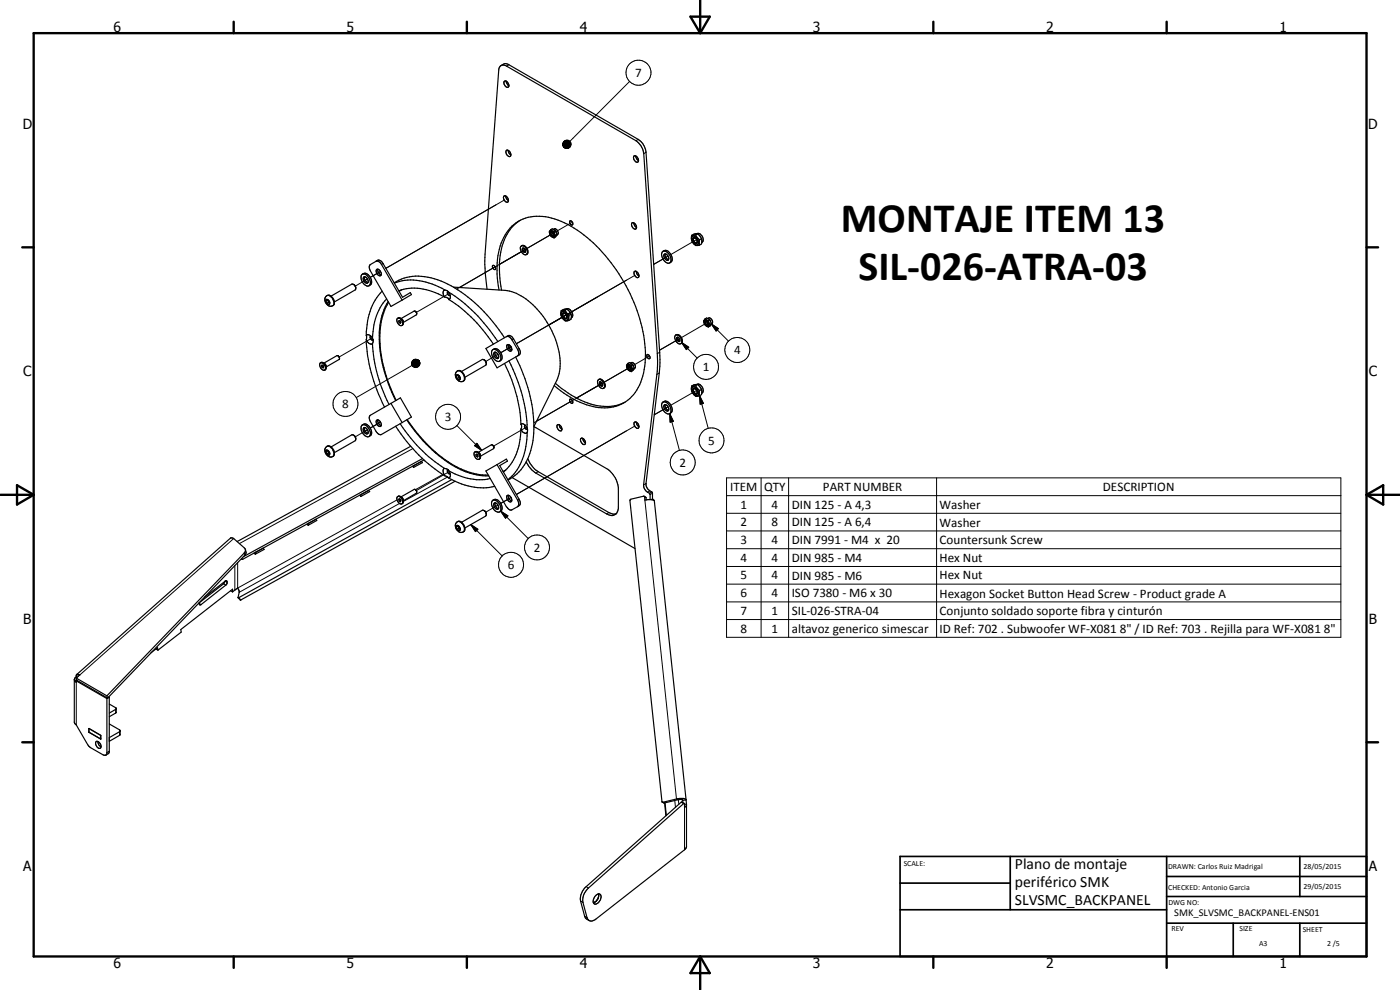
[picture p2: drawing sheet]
<svg xmlns="http://www.w3.org/2000/svg" width="420mm" height="297mm" viewBox="0 0 420 297" stroke-linecap="round" stroke-linejoin="round" font-family="sans-serif">
<g fill="none" stroke="#000" stroke-width=".3">
<path d="M152.7 19.4l-.7 .5M189 24.4l-18 18M151.4 60l-35.6 20.5 .2-.1M168.9 43.2l.3 1zM168.9 43.5l.3 .7zM168.9 42.9l.3 1.3zM169 43.7l.2 .5zM169.1 42.7l.1 1.5-.3-1.3zM169.1 43.9l.1 .3zM169.2 42.5l.2-.2-.2 1.9zM169.2 42.5v1.7zM169.2 44.2l.5 .2z"/>
<path d="M169.2 44.2l.8 .3zM169.2 44.2l1.1 .3zM169.2 44.2l1.3 .3zM169.2 44.2l1.6 .2-.3 .1zM169.2 44.2h1.8zM169.2 44.2l1.9-.2-.1 .2zM169.2 44.2l2.1-.4-.2 .2zM169.2 44.2l2.2-.7-.1 .3zM169.2 44.2l2.2-.9v.2zM169.2 44.2l2.2-1.2v.3zM169.2 44.2l2.1-1.5 .1 .3zM169.2 44.2l1.9-1.7 .2 .2z"/>
<path d="M169.4 42.3l.2-.1-.4 2zM169.6 42.2l.3-.1-.7 2.1zM169.9 42.1l.3-.1-1 2.2zM170.2 42l.3 .1-1.3 2.1zM170.5 42.1l.2 .1-1.5 2zM170.7 42.2l.2 .1-1.7 1.9zM170.9 42.3l.2 .2-1.9 1.7zM191.5 41.8l-.7 .4M193.9 45.7l-.7 .4M115 79.1l-.5 .3M157.3 75.1l-7.4 4.2M171.5 66.8l-34.4 19.9"/>
<path d="M200.5 76.8l-4.3 2.5 4-2.3M209.1 71.9l-7.8 4.5M97.9 89.8a.95 .95 0 0 1 .9 .5 .95 .95 0 0 1-.1 1.1 1.19 1.19 0 0 1-.8-1.6zM98.1 88.7l.4-.1a2.36 2.36 0 0 1 1.7 2.4l-.3 .7M109.9 83.9l.4-.2-3.7 2.2M111.1 83.2l3.1-1.8zM134.9 88l-9.9 5.7M169.9 94.5l-5.2 3M190.6 82.6l-35.6 20.5 33-19M212.3 96.8l-7.8 4.5M213.5 97.2l2.1 1.4-.7 .7zM213.5 97.2l5.1 5.2"/>
<path d="M111.7 101.4l-9.9 5.7M114 100l-.2 .1M123.5 108.8l2.3-.4-2.3 .6zM123.5 109l2.3-.6-2.3 .9zM123.5 109.3l2.3-.9-2.2 1.1zM123.6 109.5l2.2-1.1-2.1 1.4zM123.6 108.5l2.2-.1-2.3 .4zM123.6 109.6l-16.7 9.7M123.6 108.4h2.2M123.7 109.8l2.1-1.4-1.9 1.6zM123.8 108.2l.2-.1 1.8 .3zM123.8 108.2l2 .2-2.2 .1z"/>
<path d="M123.8 108.2h2M123.9 110l1.9-1.6-1.6 1.7zM124 108.1l.2-.2 1.6 .5zM124.2 107.9l.2-.1 1.4 .6zM124.4 107.8l1.4 .6zM124.7 107.8l1.1 .6zM125 107.8l.8 .6zM125.3 107.9l.5 .5zM125.5 108l.3 .4zM125.8 108.4l-1.4 1.8-.2-.1zM125.8 108.4l-1.1 1.9-.3-.1zM125.8 108.4l-.9 1.9h-.2z"/>
<path d="M125.8 108.4l-.6 1.8-.3 .1zM125.8 108.4l-.4 1.7-.2 .1zM125.8 108.4l-.2 1.5-.2 .2zM125.8 108.4l-.2 1.5zM125.8 108.4v1.3zM125.8 108.4l.1 1.1zM125.8 108.4l.2 .8zM125.8 108.4l.2 .5zM125.8 108.4l.1 .2zM137.1 112.4a.97 .97 0 0 1 .9 .6 .97 .97 0 0 1-.2 1 1.1 1.1 0 0 1-.7-1.6zM137.2 111.3a1.99 1.99 0 0 1 1.8 3M149.1 106.5l.3-.2-3.6 2.2"/>
<path d="M150.3 105.8l3.1-1.7zM154.1 101.7l-.4 .3M155.8 104.6l-.4 .3M180.8 115l-7.8 4.4M194.7 106.9l-34.5 20M197.9 111.9l-.8 .4M198 105.7l-.7 .4M203.9 101.6l-6 3.5 5.8-3.3M204.5 102.7l2.2 1.5-.7 .7zM204.5 102.7l4.7 4.7M209.1 117.1l-7.8 4.5M210 118.7l1.1 2.3-1 .3z"/>
<path d="M210 118.7l2.5 9.8M97.9 135a.97 .97 0 0 1 .9 .6 .97 .97 0 0 1-.1 1.1 1.21 1.21 0 0 1-.8-1.7zM98.1 133.9a2.04 2.04 0 0 1 1.8 3.1M109.9 129.2l.4-.3-3.7 2.2M111.1 128.4l3.1-1.7zM123.9 134.6l-52.1 28.5M127.5 132.6l-.1 .1M137.1 127.7l7.5 7.4M143.1 133l1.5 2.1-2.2-1.4zM158 128.1l-9.9 5.8M171.5 120.3l-10.5 6.1M190.6 127.8l-35.6 20.6 33-19.1"/>
<path d="M200.5 122.1l-4.2 2.4M201 124.1l1.1 2.3-1 .3zM201 124.1l2.9 11M119.2 150l-47.9 26.4v-7.6M119.9 151l-48.1 26.7M132.9 142.4l-8.2 4.5M134.3 143.1l-13.2 7.4M134.9 141.5l-9.9 5.7M137 140.1l-.2 .1M137.1 157.6a.97 .97 0 0 1 .9 .6 .97 .97 0 0 1-.2 1.1 1.1 1.1 0 0 1-.7-1.7zM137.2 140.1l-.2 .2M137.2 156.5a2.04 2.04 0 0 1 1.8 3.1"/>
<path d="M138.5 140.8l-.3 .1M141.3 157.4l2.1 1.4-.7 .7zM141.3 157.4l9.4 9.4M149.1 151.8l.3-.2-3.6 2.1M150.3 153.4l2.1 1.4-.7 .7zM150.3 151l3.1-1.7zM150.3 153.4l8.2 8.2M155.8 149.8l-.4 .3M161.5 141.5l-.7 .4M182.7 153.8l-.7 .4M193.5 149.1l.4 .3M193.5 150l9.5 89.7 .5 .2"/>
<path d="M193.9 145.1l-.7 .4M195 147.3l-.7 .4M195.6 147.6l-.7 .4M195.8 148l-.7 .4M218 143.4h184.4v47.8h-184.4zM218 148.7h184.4M218 154h184.4M218 159.3h184.4M228.4 143.4v47.8M236.7 143.4v47.8M281.1 143.4v47.8M67.1 175.2l.7 .4"/>
<path d="M67.6 174.4l.5 .3M67.7 174.2l.4 .3M70.1 161.6l-46.2 40.9M70.5 169.7v7.3M71.7 179.3l.6 .7M72.5 167.6l.3 .2M73.3 165.9l.2 .7M218 164.6h184.4M218 170h184.4M218 175.3h184.4M59.8 181l.6 .4M218 180.6h184.4"/>
<path d="M218 185.9h184.4M22.9 204.7v12.8M23 203.8l-.6 .5M23.4 202.3l.1 .6M34.7 212.9v1.1M35.9 219.5v1.1M32.8 225.4l-.7 .4M203.6 239.9l.1 1.4M199 240.7l.4 .2M202.5 240.2l.2 2.1M204.4 240.7l.7 .4M204.9 240v.1"/>
<path d="M205.4 242.2v12.8M174.2 270.3l.8 .5M175.5 274.9l.7 .4M175.9 266l.7 .4"/>
<circle cx="191.6" cy="21.8" r="3.7"/>
<circle cx="211.9" cy="110.1" r="3.8"/>
<circle cx="221.3" cy="105" r="3.8"/>
<circle cx="103.7" cy="121.2" r="3.7"/>
<circle cx="134.5" cy="125.1" r="3.8"/>
<circle cx="204.9" cy="138.8" r="3.8"/>
<circle cx="213.5" cy="132.1" r="3.7"/>
<circle cx="153.3" cy="169.5" r="3.7"/>
<circle cx="161.2" cy="164.2" r="3.7"/>
</g>
<g fill="none" stroke="#000" stroke-width=".35">
<path d="M150.4 19.7l1.1-.6 .9 .2 39.1 22.5a5.4 5.4 0 0 1 2.4 3.9l4.2 62.1-.2 4.1-4 33.2a2.87 2.87 0 0 0 1.8 2.6l.1 2M151.3 24.5a1.11 1.11 0 0 1 1.2 .3 1.11 1.11 0 0 1 .2 1.2 .64 .64 0 0 1-.7 .2 .64 .64 0 0 1-.5-.5l-.2-.4zM151.9 24.3l.1 .6 .7 .8M151.3 58.8a1.14 1.14 0 0 1 1.1 .6 1.14 1.14 0 0 1-.2 1.3 1.38 1.38 0 0 1-.9-1.9zM151.8 58.8l.2 .8 .6 .6M152 45.1a1.11 1.11 0 0 1 1.1 .6 1.11 1.11 0 0 1-.2 1.3 1.34 1.34 0 0 1-.9-1.9zM152.5 45.1l.2 .8 .6 .6M190.2 46.9l.1-.1a1.16 1.16 0 0 1 1.1 .6 1.16 1.16 0 0 1 0 1.2 1.32 1.32 0 0 1-1.2-1.7zM190.8 46.8l.2 .8 .6 .6M112.8 78.4l-1.8 1.1-.1 1 6.4 11.4 3.4-1.9M112.8 78.4a1.27 1.27 0 0 1 2.2 .7l5.8 10.1 2.3-1.4 .4 .6-2.8 1.6M112.8 78.4h.8l.6 .5 6.5 11.1"/>
<path d="M147.9 79.6a.76 .76 0 0 1 .7 .5 .76 .76 0 0 1-.1 .8 .84 .84 0 0 1-.6-1.3zM156 66.2a15.3 15.3 0 0 0-6.1 12.7l.1 4.5 .5 3.7M156.3 73.9l.5-.3a1.86 1.86 0 0 1 1.6 2.4 1.04 1.04 0 0 1-1.1 .4 1.04 1.04 0 0 1-.8-.9l-.3-.8zM156.6 73.7a1.84 1.84 0 0 1 1.4 2.7M156.6 73.7l-.1 .1M156.8 74.5a.69 .69 0 0 1 .8 .4 .69 .69 0 0 1-.2 .8l-.5-.3zM157 74.4v.7l.6 .5M165.3 68.9a1.26 1.26 0 0 0-.3 1.4 1.26 1.26 0 0 0 1.2 .7 1.05 1.05 0 0 0-.1-1.1 1.05 1.05 0 0 0-1.1-.4l.3 1.3M165.3 68.9l.4-.2 1 .5M165.3 68.9l1 .6M165.5 71l.8 .4M165.8 69.8l-.3-.1a.56 .56 0 0 0-.1 .7 .56 .56 0 0 0 .7 .2v-.5"/>
<path d="M165.8 69.8l.3 .3M165.9 69.8l-.6-.2v.8l.4 .4 .4-.1v-.6M166 70l.1 .1M166.1 68.8a.98 .98 0 0 1 1.2 .4 .98 .98 0 0 1-.2 1.3M166.3 69.5l.5 1.2M166.7 69.2l.5 1.2M166.7 69.2l-.4 .3M166.8 70.7l-.5 .7M167.2 70.4l-.9 1M167.2 70.4l-.4 .3M171 66.3a.7 .7 0 0 1 .8 .4 .7 .7 0 0 1-.1 .8l-.6-.4zM189.6 67l.1-.1a1.16 1.16 0 0 1 1.1 .5 1.16 1.16 0 0 1 0 1.3 1.32 1.32 0 0 1-1.2-1.7z"/>
<path d="M190.2 66.9l.2 .8 .6 .5M198.7 75.6a1.35 1.35 0 0 1 2.2 .9 1.74 1.74 0 0 1 0 2.4 2.44 2.44 0 0 1-2.2-3.3zM199 75.4a1.41 1.41 0 0 1 2.2 .7 1.69 1.69 0 0 1-.2 2.8M199.3 76.3a1.08 1.08 0 0 1 1.2 .5 1.08 1.08 0 0 1-.2 1.3 1.47 1.47 0 0 1-1-1.8zM199.7 76.2a1.33 1.33 0 0 0 .9 1.7M207.6 70.6l-.1 .3a2.33 2.33 0 0 0 .6 2M208.1 72.9l.7 .8 1.2-.2M208.1 72.9a1.2 1.2 0 0 1 .1-2.1 1.8 1.8 0 0 1 1.1 2.7l-.8-.2M208.1 72.9l.3 .4M208.8 70.5l1.2 1.5M208.8 70.5l-1.2 .1M209.1 70.1a1.65 1.65 0 0 1 1.6 .8 1.65 1.65 0 0 1 .1 1.7l-.2 .1"/>
<path d="M209.3 72.5a.99 .99 0 0 0-1.3-1.1 1.15 1.15 0 0 0 1.2 1.6 1.03 1.03 0 0 0-1-1.5 .91 .91 0 0 0 1 1.3v-.2M209.4 70.1l-1.2 .2-.6 .3M209.4 70.1l1.1 1.5M209.4 70.1l-.6 .4M210 72v1.5M210.5 71.6l.1 1.1M210.5 71.6l-.5 .4M210.6 72.7l-.1 .5-.5 .3M97.8 88.9a1.23 1.23 0 0 1 1.2-.3 1.23 1.23 0 0 1 .9 .9 1.58 1.58 0 0 1 0 2.2 1.81 1.81 0 0 1-2.1-.6 1.81 1.81 0 0 1 0-2.2zM97.8 90.3l.3-.4 .5 .3 .3 .7-.3 .4-.5-.3M97.8 90.3l.3 .7M98.3 90l-.5 .3"/>
<path d="M98.3 90l.3 .7M98.6 90.7l.3 .1M98.6 90.7l-.5 .3M106.1 85.3l.1 .1M106.2 85.4l-.6-.1-6.3 3.6M106.2 85.4l.6 .8-.2 .8-6.2 3.6M106.2 85.4l.6 1M108.5 82.5a1.6 1.6 0 0 1 2.3 1.1 1.3 1.3 0 0 1 .4 1.3 1.3 1.3 0 0 1-1 1 2.7 2.7 0 0 1-1.7-3.4zM108.7 82.3l.6-.3a2.47 2.47 0 0 1 2 3.4l-.5 .4M109.1 83.2a1.07 1.07 0 0 1 1.2 .5 1.07 1.07 0 0 1-.2 1.3 1.37 1.37 0 0 1-1-1.8zM109.4 83.1a1.49 1.49 0 0 0 1 1.7M113 80.9a1.23 1.23 0 0 1 1.4 1.5 .81 .81 0 0 1-.9 .3 .81 .81 0 0 1-.5-.9z"/>
<path d="M113.4 80.8a1.51 1.51 0 0 0 1 1.7M114.7 87.4a18.1 18.1 0 0 0-4.8 13.3M116 89.7a17.3 17.3 0 0 0-4.2 11.9M116.5 90.5a22.2 22.2 0 0 0-2.4 14.9 47.9 47.9 0 0 0 4.6 14.8M116.6 90.7a24.6 24.6 0 0 0-2 17.2 47.6 47.6 0 0 0 4.3 12.2M118.3 84.8a14.5 14.5 0 0 1 13-.9 43.3 43.3 0 0 1 20.1 17.4M118.4 85a17.4 17.4 0 0 1 15.2 2M119.3 95.5a1.48 1.48 0 0 0 1.3 2.2M119.3 95.5a1.33 1.33 0 0 1 1.7 1.7l-.4 .5M119.5 95.4l-.2 .1M119.6 95.4a1.55 1.55 0 0 1 1 2.3M119.7 96.4l.1-.3 .4 .3 .1 .4-.1 .2-.4-.2"/>
<path d="M119.7 96.4l.1 .4M119.7 87.2a15.3 15.3 0 0 1 11.9 1l1.8 .9M119.9 96.2l-.2 .2M120 96.3l.2 .3M120.2 95.5l.8 .7 .1 .8M120.2 96.6h.1M120.2 96.6l-.4 .2M120.6 87l-.8 .4M124.6 93.4l-.3-.1-4 2.3M124.6 93.4l.4 .4M125 93.8v.2M125 93.9l-.1 .6-3.8 2.2"/>
<path d="M133.4 89.1l1 .4 .3 .4M133.6 87l1 .6M133.6 87h-.2a1.4 1.4 0 0 0 0 2.1M134.5 87.5a.68 .68 0 0 0-.1 .8 .68 .68 0 0 0 .7 .3M134.6 87.6l.5 1M134.6 87.6a48.5 48.5 0 0 1 14.8 14.9M134.7 89.9a44.4 44.4 0 0 1 13.4 13.4M135.1 88.6l.1 .7-.5 .6M136.1 86.1l15.4 1a17.4 17.4 0 0 1 11.6 7.9 23.9 23.9 0 0 1 4.8 16.4l-.8 2.7-6.9 13.9M146.2 86.8l-.7-7.4 .1-3.2 4.1-55.2a1.42 1.42 0 0 1 .8-1.4 1.42 1.42 0 0 1 1.5 .3l38.8 22.3a5.3 5.3 0 0 1 2.4 3.9l4.1 63.2-4.1 36.2a3 3 0 0 0 1.8 2.7l.1 1.7M149.8 87a23.9 23.9 0 0 1 1.8-16.5 11.5 11.5 0 0 1 13-5.3 33.1 33.1 0 0 1 17.1 11.5 48.5 48.5 0 0 1 12 29.9 16.6 16.6 0 0 1-5.3 13.5 12.7 12.7 0 0 1-12.4 1.4 30.8 30.8 0 0 1-9.7-5.8M168.4 93.8a1.22 1.22 0 0 1 1.9 .9l.2 1a.8 .8 0 0 1-.8 .5 .8 .8 0 0 1-.8-.7l-.5-.9z"/>
<path d="M168.4 93.2l.1 1.6M168.4 94.8l.3 .4a1.58 1.58 0 0 0 2.1 .9M169.6 94.1a.5 .5 0 0 0-.8-.1 .5 .5 0 0 0 0 .7 .84 .84 0 0 0 .4 .8 .84 .84 0 0 0 .9 0v-.2M169.6 93.1l1.2 1.5M169.6 93.1l-1.2 .1M169.7 94.2l.4 1.1M170 92.8a1.63 1.63 0 0 1 1.6 .7 1.63 1.63 0 0 1-.1 1.8M170.1 95.1l-.4-.9-.5-.2a.85 .85 0 0 0-.1 1 .85 .85 0 0 0 .9 .4l.1-.2M170.2 92.8l1.2 1.4M170.2 92.8l-1.2 .1-.6 .3M170.2 92.8l-.6 .3M170.8 94.6v1.5"/>
<path d="M171.4 94.2a1.43 1.43 0 0 1-.6 1.9M171.4 94.2l-.6 .4M190.3 81.5l.3-.1a1.32 1.32 0 0 1 1 1.8 1.22 1.22 0 0 1-1.3-1.7zM191 81.4l.2 .8 .6 .6M211.2 96.5l.2 .5M211.3 96.6l.1-.4a.99 .99 0 0 1 1.1 .4 .99 .99 0 0 1-.1 1.2l-.5-.1M211.4 97l.5 .7M211.7 95.6l-.5 .7 .2 .7M211.7 96.4a.68 .68 0 0 1 .6 .4 .68 .68 0 0 1-.1 .8 .84 .84 0 0 1-.5-1.2zM211.7 95.6l.9 .6M211.9 97.7l.7 .4M212.4 96.9l-.4-.5-.3 .2 .3 .7 .3 .1 .1-.3"/>
<path d="M212.4 95.5l.6 .5M212.4 95.5l-.4-.1-.3 .2M212.4 95.5a1.01 1.01 0 0 1 1.2 .5 1.01 1.01 0 0 1-.2 1.2M212.6 96.2l.5 1.2M212.6 98v.1M213 96l.5 1.2M213 96l-.4 .2M213.1 97.4l-.5 .6M213.4 97.3h.1M213.5 97.2l-.9 .9M213.5 97.2l-.4 .2M96.2 108.9l.5-.2 .8 .5 .4 .5v.8a.94 .94 0 0 1-1.1 .5 .94 .94 0 0 1-.7-.9 .71 .71 0 0 1-.1-.9 .71 .71 0 0 1 .8-.3 1.51 1.51 0 0 1 .6 2.1"/>
<path d="M96.5 109.8l.1-.3 .5 .7-.1 .2-.4-.2M96.5 109.8l.1 .4M96.8 109.6l-.3 .2M96.9 109.6l.1 .4M97 110h.1M97 110l-.4 .2M97.2 109l.6 1.1M97.8 110.1l.1 .2M101.4 106.7l.4 .3M101.7 107l-.6-.3-3.9 2.3M101.7 107l.2 .4M101.8 107v.8l-3.9 2.3"/>
<path d="M109.9 100.7a.99 .99 0 0 1 1.6 .4l.3 .5M109.9 100.7v1.2M109.9 101.9a1.42 1.42 0 0 0 1.9 1.2M109.9 101.9a48.1 48.1 0 0 0 5.5 20.2M111.3 100.8a.64 .64 0 0 0-.1 .8 .64 .64 0 0 0 .8 .3M111.8 101.6l.2 .3M111.8 103.1a44.6 44.6 0 0 0 4.9 18.2M112 101.9l-.2 1.2M137 112.9l.2-.4 .6 .3 .3 .7-.3 .4-.6-.3M137 112.9l.2 .7M137 112.9l.5-.3 .2 .7M137.1 111.4a1.69 1.69 0 0 1 2.4 1.5 1.3 1.3 0 0 1-1 1.6 1.3 1.3 0 0 1-1.6-1 1.61 1.61 0 0 1 .2-2.1z"/>
<path d="M137.7 113.3l.3 .1M137.7 113.3l-.5 .3M145.2 107.9l.2 .1M145.4 108l.6 1M146 109l-.3 .6-6.2 3.6M146 109a1.16 1.16 0 0 0-1.3-1.1l-6.2 3.6M147.7 105.1a1.3 1.3 0 0 1 2.1 .8 1.51 1.51 0 0 1-.2 2.6 2.57 2.57 0 0 1-1.9-3.4zM147.9 104.9a1.48 1.48 0 0 1 2.2 .6 1.82 1.82 0 0 1-.2 2.9M148.6 105.7a1.41 1.41 0 0 0 1 1.7M148.7 105.7a1.01 1.01 0 0 0-.5 1.1 1.01 1.01 0 0 0 .9 .8l.5-.2M148.7 105.7a1.51 1.51 0 0 1 .9 1.7M151.4 109.1a46.3 46.3 0 0 1 4.9 18.2"/>
<path d="M152 101a1.35 1.35 0 0 1 2.1 .7l1.7 2.9a1.33 1.33 0 0 1-.4 2.2M152 101a1.35 1.35 0 0 1 1.7 1l1.8 3.1 .1 1.2-.2 .5M152 101l-6.2 3.6 3.4 5.8 6.2-3.6M152.2 103.5a1.15 1.15 0 0 1 1.2 .6 1.15 1.15 0 0 1-.1 1.3 1.37 1.37 0 0 1-1.1-1.9zM152.6 103.4a1.48 1.48 0 0 0 1 1.7M152.7 103.4l.9 1.5M152.7 108.2a48.6 48.6 0 0 1 5.5 20.4M154.8 107.1a43 43 0 0 1 5 26 14.7 14.7 0 0 1-7.3 10.9M166.7 115a24.3 24.3 0 0 0 16.1 7l2.5-.4 2.2-.9M171 119.8a.73 .73 0 0 1 .8 .4 .73 .73 0 0 1-.1 .8l-.6-.4zM179.5 114l.3-.2a1.67 1.67 0 0 1 1.6 .8 1.67 1.67 0 0 1-.1 1.8 1.25 1.25 0 0 1-1.8-1l-.2-.8zM179.7 113.9a1.73 1.73 0 0 1 1.4 2.6"/>
<path d="M180.1 114.6l.1 .6 .6 .5M180.2 114.6a.72 .72 0 0 0-.2 .8 .72 .72 0 0 0 .8 .4M180.2 114.6l.5 .4 .1 .8M188.2 110.4l.1-.9a1.06 1.06 0 0 1 1 .6 1.06 1.06 0 0 1-.1 1.2l-.8-.5M188.2 110.4l.2 .4M188.4 110.8l1 .7M188.5 109l.5-.2 .8 .5M188.5 109l.9 .6M188.5 109l-.5 .6 .2 .8M188.9 109.9h-.3a.53 .53 0 0 0 0 .6 .53 .53 0 0 0 .7 .1M189 110l-.4-.3a.69 .69 0 0 0-.1 .8 .69 .69 0 0 0 .7 .4l.1-.3M189 109.9l.1 .3"/>
<path d="M189.1 110.2l.2 .4M189.1 110.1l.2 .5M189.3 109a1.02 1.02 0 0 1 1.1 .3 1.02 1.02 0 0 1 .1 1.2l-.2 .1M189.4 109.6l.5 1.2M189.8 109.3l.5 1.3M189.8 109.3l-.4 .3M189.9 110.8l-.5 .7M190.3 110.6l-.9 .9M190.3 110.6l-.4 .2M194.2 106.5a.7 .7 0 0 1 .7 .3 .7 .7 0 0 1-.1 .9 .93 .93 0 0 1-.6-1.2zM202.8 100.5a1.62 1.62 0 0 1 1.7 .7 1.62 1.62 0 0 1 0 1.8l-.2 .1M202.8 100.5a1.7 1.7 0 0 1 1.5 2.6"/>
<path d="M202.8 100.5a1.71 1.71 0 0 0 1.5 2.6M203.1 101.3a.74 .74 0 0 1 .8 .3 .74 .74 0 0 1-.1 .9l-.7-.6zM203.3 101.2a.99 .99 0 0 0 .7 1.2M207.6 115.8l-.1 .9 .3 .9M207.7 117.6a.92 .92 0 0 1 .1-1.5 .92 .92 0 0 1 1.4 .7 1.29 1.29 0 0 1-.1 1.9l-1-.5M207.7 117.6l.4 .6M207.8 117.6l.3 .6M208.1 118.2a1.25 1.25 0 0 0 1.9 .5M208.7 116.7l-.4-.1a.88 .88 0 0 0 0 1 .88 .88 0 0 0 .9 .4v-.1M208.7 116.7l.5 .6M208.7 116.7l-.6-.2a1.1 1.1 0 0 0 0 1.2 1.1 1.1 0 0 0 1.1 .5l.1-.3M208.7 116.7l.2 .2"/>
<path d="M208.8 115.7l-1.2 .1M208.8 115.7l1.2 1.5M209.1 117.1l.1 .2M209.1 115.4a1.66 1.66 0 0 1 1.6 .7 1.66 1.66 0 0 1 .1 1.8h-.2M209.2 117.3v.2M209.2 117.5l.1 .4M209.2 117.5l.1 .2M209.4 115.4a2.56 2.56 0 0 1 1.1 3l-.5 .3M209.4 115.4l-1.2 .1-.6 .3M209.4 115.4l-.6 .3M210 117.2v1.5M210.5 116.8l-.5 .4"/>
<path d="M97.8 134.2a1.21 1.21 0 0 1 1.3-.4 1.21 1.21 0 0 1 .8 .9 1.34 1.34 0 0 1 .5 1.5 1.34 1.34 0 0 1-1.1 1 1.96 1.96 0 0 1-1.5-3zM97.8 135.5l.3-.4 .5 .3 .3 .7-.3 .4-.5-.3M97.8 135.5l.3 .7M98.3 135.3l-.5 .2M98.3 135.3l.3 .6M98.6 135.9l.3 .1M98.6 135.9l-.5 .3M106.1 130.6h.1M106.2 130.6l-.6-.1-6.3 3.6M106.2 130.6l.3 .3 .3 .7M106.2 130.6l.2 .1M106.4 130.8l.1 .2"/>
<path d="M106.6 131.1l.2 .9-.2 .2-6.2 3.6M108.7 127.6a2.33 2.33 0 0 1 2.5 2.7l-.4 .6a2.13 2.13 0 0 1-2.4-2.2v-.8zM108.7 127.5a1.54 1.54 0 0 1 2.4 .9 1.69 1.69 0 0 1-.3 2.6M109.2 128.3a1.18 1.18 0 0 1 1.1 .6 1.18 1.18 0 0 1-.1 1.3 1.24 1.24 0 0 1-1-1.9zM109.4 128.3a1.56 1.56 0 0 0 1 1.7M113 126.1a1.16 1.16 0 0 1 1.2 .6 1.16 1.16 0 0 1-.1 1.3 1.34 1.34 0 0 1-1.1-1.9zM113.4 126a1.44 1.44 0 0 0 1 1.7M117.3 121l-6.3 3.7-.2 .5 .2 1 1.8 3.2a1.46 1.46 0 0 0 1.7 .9l6.2-3.5M117.3 121l2.9-1.6 3.3 5.7-2.8 1.7M117.3 121l3.4 5.8M118.7 127.9a48.7 48.7 0 0 0 14.9 14.9M120.1 127.1a44.4 44.4 0 0 0 13.3 13.4"/>
<path d="M122.1 126a40 40 0 0 0 18.2 15.7l3.7 1 2.7 .1M122.2 125.9a39.3 39.3 0 0 0 18 15.6l1 .3M123.3 133.9l-52.1 28.6M123.8 139.9l.3 .4M124.2 139.7h.1M124.2 139.7l-.1 .6M126.4 138.4l.4 .4-2.7 1.5M126.5 138.5l-2.3 1.2M126.8 137.6l-53.8 29.4M126.9 132h-.2M127.2 138l-54.4 29.8-.4-.1M130.6 135.6h-.2"/>
<path d="M131 135.9l-.2 .1M142.4 135.6a1.42 1.42 0 0 1 1.4 2.2 1.49 1.49 0 0 1-1.4-2.2zM142.5 135.6l.5-.1 .5 .3M142.8 136.5l.1-.2 .4 .1v.8l-.4-.3M142.8 136.5l.1 .4M143.1 136.3l-.3 .2M143.2 136.4l.1 .3M143.3 135.6l.7 .4 .2 1.1M143.3 136.7l.2 .1M143.3 136.7l-.4 .2M143.5 135.8l.7 1M144.2 136.8l-.3 .9"/>
<path d="M147.8 133.5h-.4l-3.9 2.2M147.8 133.5l.4 .4M148.2 133.9v.4M148.2 133.9l-.1 .7-3.9 2.3M149.2 139.4l-3.4 1.9 6.2 10.7 .5 .7 1 .3 1.9-1M149.2 139.4l2.8-1.6 .3 .5-2.3 1.4 5.8 10.1a1.36 1.36 0 0 1-.4 2.2M149.2 139.4l6.3 10.9 .1 1.3-.2 .4M156.3 127.3l.2 .5-.2 1M156.3 128.8a1.6 1.6 0 0 0 1.7 1.2l.2-.3M156.3 127.3l.7-.1 .6 .4M156.3 128.8a16.1 16.1 0 0 1-5.2 12.8M157.6 127.6h-.1a.71 .71 0 0 0 0 .8 .71 .71 0 0 0 .8 .3"/>
<path d="M157.6 127.6l.6 1M157.9 138.6a8 8 0 0 0 2.9 3.3l21.2 12.3a2.21 2.21 0 0 0 2.9 0M158.2 128.6v1.1M158.2 129.7a18.4 18.4 0 0 1-5.2 13.7l-.6 .5M158.4 137.6a8.1 8.1 0 0 0 3.1 3.9l21.2 12.3 1.1 .4h1.1M160.2 128.1l21.8 12.5a8.1 8.1 0 0 1 3.6 5.7v6.3l-.7 1.6M167.2 127.6a1.12 1.12 0 0 1 1.4 1.3l-.2 .4a1.37 1.37 0 0 1-1.2-1.7zM167.8 127.4l.3 .8 .5 .6M174.3 131.6a1.07 1.07 0 0 1 1.2 .5 1.07 1.07 0 0 1-.2 1.3 1.49 1.49 0 0 1-1-1.8zM174.9 131.5l.3 1 .5 .4M190.3 126.8a1.08 1.08 0 0 1 1.1 .2 1.08 1.08 0 0 1 .4 1.1l-.2 .3a1.18 1.18 0 0 1-1.3-1.6zM191 126.7l.2 .7 .6 .6"/>
<path d="M198.7 120.9a1.3 1.3 0 0 1 2.2 .8 1.79 1.79 0 0 1 0 2.5 2.48 2.48 0 0 1-2.2-3.3zM199 120.6a1.54 1.54 0 0 1 2.3 1 1.69 1.69 0 0 1-.3 2.5M199.3 121.6a1.05 1.05 0 0 1 1.2 .5 1.05 1.05 0 0 1-.2 1.3 1.38 1.38 0 0 1-1-1.8zM199.7 121.4a1.4 1.4 0 0 0 .9 1.7M92.1 157.2l.4 .4M92.5 157l.1 .1M92.6 157.1l-.1 .5M94.8 155.8l.3 .4-2.6 1.4M94.8 155.8l-2.2 1.3M108 148.6l.3 .4M108.4 148.3v.1M108.4 148.4l-.1 .6"/>
<path d="M110.6 147.1l.3 .4-2.6 1.5M110.6 147.2l-2.2 1.2M119.3 149a1.44 1.44 0 0 1 1.3 2.2M119.3 149a1.5 1.5 0 0 0 1.3 2.2M119.7 149.9l.1-.3 .4 .3 .1 .4-.1 .2-.4-.2M119.7 149.9l.1 .4M119.9 149.7l-.2 .2M120 149.8l.2 .3M120.2 149l.6 .4 .3 1.1M120.2 150.1l.1 .1M120.2 150.1l-.4 .2M120.2 149l-.5-.2-.4 .2"/>
<path d="M120.2 149a1.39 1.39 0 0 1 .4 2.2M124.6 146.9l.4 .6M125 147.3l-.6-.5-4.1 2.3M125 147.4l-.1 .6-3.8 2.2M133.4 140.5l1 .4 .3 .4M133.4 140.5a1.26 1.26 0 0 0 0 2.1l.2 .2M133.6 142.8l1 .6M134.5 141h-.1a.73 .73 0 0 0 0 .8 .73 .73 0 0 0 .7 .3M134.6 143.4l1 .5M134.7 141.3a1.43 1.43 0 0 1 0 2l-.1 .1M134.7 141.3a17.4 17.4 0 0 0 12.4 2.3M135.6 143.9l-64.2 35.4"/>
<path d="M135.6 143.9l1 .5M136.6 144.4l-64.3 35.6-.9-.7M136.6 144.4a18.1 18.1 0 0 0 11.9 1.5M137 158.1l.2-.4 .6 .3 .3 .7-.3 .4-.6-.3M137 156.8a1.25 1.25 0 0 1 2.1 .6 1.34 1.34 0 0 1 .5 1.4 1.34 1.34 0 0 1-1.1 1 1.96 1.96 0 0 1-1.5-3zM137 158.1l.2 .7M137 158.1l.5-.2 .2 .6M137.7 158.5l.3 .2M137.7 158.5l-.5 .3M140 141.4l-.2 .2M141.2 141.8l2.7 .6 2.6 .1M141.2 141.8l-.3 .1"/>
<path d="M145.2 153.2l.8 1M146 154.2l-.5-.9-.8-.2-6.2 3.6M146 154.2l-.3 .7-6.2 3.5M147.7 150.3a1.21 1.21 0 0 1 1.9 .6 1.9 1.9 0 0 1 .2 2.7 2.44 2.44 0 0 1-2.1-3.3zM147.9 150.1a1.86 1.86 0 0 1 2.7 1.6 1.36 1.36 0 0 1-.7 1.9M148.4 150.9a1.18 1.18 0 0 1 1.1 .6 1.18 1.18 0 0 1-.1 1.3 1.24 1.24 0 0 1-1-1.9zM148.6 150.9a1.43 1.43 0 0 0 1 1.7M151.8 141l-.9 .5M152.2 148.7a1.15 1.15 0 0 1 1.2 .6 1.15 1.15 0 0 1-.1 1.3 1.37 1.37 0 0 1-1.1-1.9zM152.6 148.6a1.5 1.5 0 0 0 1 1.7M153.7 143.3l36.9 21.3M193.3 148.9l.6 .5 .1 .6"/>
<path d="M193.8 149.2v.1M195.4 149.9l-1.9 .1-.1-1-.3-.1-3.8 .9-.3 .4 9.7 90.5M195.4 149.9l.8 .2M195.8 149.7l-.3 .2M195.8 149.7l.5 .5M196.2 150.1l9.7 89.8M67.5 174.4l-.4 .8-7.3 5.7 .1 .5h.5l7.4-5.8a.76 .76 0 0 0 0-1.4l-6.4 5M69.2 177.2l.6 .4M69.8 177.6l1.5-1.2 .5 1-.4 1.9M69.8 177.6v-.8l-15.5 12.1 .1 .8-7 5.4M73.6 164.9l.3 .9-.4 .8-41.2 42.9M76.3 165.9l.3 .4"/>
<path d="M76.7 165.7h.1M76.7 165.7l-.1 .6M78.9 164.5l-2.2 1.2M78.9 164.5l.4 .3-2.7 1.5M46.8 194.7l.6 .4M47.4 195.1l-.1-.7-2 1.5M22.3 203.9v13l4.3 7 4.7 2.7 .5-.1 .3-.5v-16.4M22.9 203.1a.91 .91 0 0 0-.5 .8 .91 .91 0 0 0 .5 .8v-.4M22.9 204.3l9.2 5.3M22.9 203.1l.2-.7 .8 .1-1 1M22.9 203.5l9.2 5.3M22.9 203.5l.2 .6"/>
<path d="M22.9 203.1l.3 .1M23 202.4l46.2-40.9 .9 .1 3.4 3 .2 .4-.4 .9-41.2 42.9M23.1 204.1l9.2 5.4M23.1 204.2l-.2 .1M26.7 219.7v-1.1l3.6 2M26.7 219.7l3.6 2M26.7 219.7h.1M26.7 219.7l3.5 2M26.7 219.7v-1.1l3.5 2M32.1 208.8l.2 .7M32.6 209.1l.2 .1M32.8 209.2l-.7 .4"/>
<path d="M32.8 209.2v16.4l-.2 .5-.8 .5M32.8 211.2l2.1 1.3v1.3l-2.1 1.3M32.8 217.2l3.3 2M34.9 212.7l-2.1 1.3M36.1 219.2l-.2 1.4-3.1 1.8M36.1 219.2l-.2 .3-3.1 1.8M28.9 222.5a1.29 1.29 0 0 1 1.2 .7 1.29 1.29 0 0 1-.1 1.3 1.43 1.43 0 0 1-1.1-2zM29.4 222.5a1.57 1.57 0 0 0 .9 1.6M30.2 220.6v1.1M30.3 221.7h-.1M205.9 239.9l-.6-.3h-1.3l-5.3 1.1M205.9 239.9v.1"/>
<path d="M199.5 240.9l.3 3.9M199.6 240.9l.4 3.8M204.9 240.1l-.7-.2-4.8 1-.6-.2M204.9 240.1l.1 .7M205.3 241.1l-28.7 25.3a4.8 4.8 0 0 0-1.6 4.4l1.2 4.5a1.52 1.52 0 0 0 2.6 .5l27-21.2 .2-.5v-12.8M205.3 241v.1M205.3 241l.1 .1M205.4 241.1l-1-.4-28.5 25.3a5 5 0 0 0-1.7 4.3l1.4 4.9 1.2 1M205.4 241.1v1.1l.6-.6M205.4 241.3h.6M205.9 240l-1 .1M205.9 240l.1 1.3"/>
<path d="M178.1 270.8l.4-.1zM178.7 268.8a.9 .9 0 0 1 .8-.6 .9 .9 0 0 1 .9 .6 2.27 2.27 0 0 1-1.9 2.5 1.57 1.57 0 0 1 .2-2.5zM179.6 268.2a2.29 2.29 0 0 1-1.1 2.5M179.7 268.4l-.2 1.1"/>
</g>
<g fill="none" stroke="#000" stroke-width=".71">
<path d="M10.1 9.9h400v277.1h-400zM70.1 6.5v3.4M140.1 6.5v3.4M207.2 5h5.8l-2.9 4.9zM210.1 0v9.9M280.1 6.5v3.4M350.1 6.5v3.4M6.7 74.2h3.4M410.1 74.2h3.5M.1 148.5h10M5.1 145.6l5 2.9-5 2.9zM410.1 148.5h10"/>
<path d="M410.1 148.5l5-2.9v5.8zM6.7 222.7h3.4M410.1 222.7h3.5M70.1 287v3.4M140.1 287v3.4M210.1 287v10M210.1 287l2.9 5h-5.8zM280.1 287v3.4M350.1 287v3.4"/>
</g>
<path d="M270.1 257h140v30h-140zM303.2 257v16M350.1 257v30M390.1 257v12M270.1 265h33.1M270.1 273h80M350.1 277h60M350.1 269h60M350.1 263h60M370.1 277v10M390.1 277v10" fill="none" stroke="#000" stroke-width=".51"/>
<g fill="#000">
<path d="M169.2 44.2l.5 .2zM169.2 44.2l.8 .3zM169.2 44.2l1.1 .3zM169.2 44.2l1.3 .3zM169.2 44.2l1.6 .2-.3 .1zM169.2 44.2h1.8zM169.2 44.2l1.9-.2-.1 .2zM169.2 44.2l2.2-.7-.1 .3zM169.2 44.2l2.2-.9v.2zM169.2 44.2l2.2-1.2v.3zM169.2 44.2l2.1-1.5 .1 .3zM169.2 44.2l1.9-1.7 .2 .2z"/>
<path d="M170.9 42.3l.2 .2-1.9 1.7zM170.7 42.2l.2 .1-1.7 1.9zM170.5 42.1l.2 .1-1.5 2zM170.2 42l.3 .1-1.3 2.1zM169.9 42.1l.3-.1-1 2.2zM169.6 42.2l.3-.1-.7 2.1zM169.2 42.5l.2-.2-.2 1.9zM169.2 42.5v1.7zM169.1 42.7l.1 1.5-.3-1.3zM168.9 42.9l.3 1.3zM168.9 43.2l.3 1zM168.9 43.5l.3 .7z"/>
<path d="M169 43.7l.2 .5zM169.1 43.9l.1 .3zM213.5 97.2l2.1 1.4-.7 .7zM125.5 108l.3 .4zM125.3 107.9l.5 .5zM125 107.8l.8 .6zM124.7 107.8l1.1 .6zM124.4 107.8l1.4 .6zM124.2 107.9l.2-.1 1.4 .6zM124 108.1l.2-.2 1.6 .5zM123.5 108.8l2.3-.4-2.3 .6zM123.5 109l2.3-.6-2.3 .9z"/>
<path d="M123.5 109.3l2.3-.9-2.2 1.1zM123.6 109.5l2.2-1.1-2.1 1.4zM123.7 109.8l2.1-1.4-1.9 1.6zM123.9 110l1.9-1.6-1.6 1.7zM125.8 108.4l-1.4 1.8-.2-.1zM125.8 108.4l-1.1 1.9-.3-.1zM125.8 108.4l-.9 1.9h-.2zM125.8 108.4l-.6 1.8-.3 .1zM125.8 108.4l-.4 1.7-.2 .1zM125.8 108.4l-.2 1.5-.2 .2zM125.8 108.4l-.2 1.5zM125.8 108.4v1.3z"/>
<path d="M125.8 108.4l.1 1.1zM125.8 108.4l.2 .8zM125.8 108.4l.2 .5zM125.8 108.4l.1 .2zM204.5 102.7l2.2 1.5-.7 .7zM143.1 133l1.5 2.1-2.2-1.4zM201 124.1l1.1 2.3-1 .3zM210 118.7l1.1 2.3-1 .3zM141.3 157.4l2.1 1.4-.7 .7zM150.3 153.4l2.1 1.4-.7 .7z"/>
</g>
<path d="M169.2 44h2.1" fill="none" stroke="#000" stroke-width=".42"/>
<path d="M169.4 42.2v2M123.5 108.6h2.3" fill="none" stroke="#000" stroke-width=".38"/>
<g font-size="12.6">
<text x="252.4" y="69.6">MONTAJE ITEM 13</text>
<text x="257.6" y="84">SIL-026-ATRA-03</text>
</g>
<g font-size="4.7">
<text x="304.6" y="260.8">Plano de montaje</text>
<text x="304.6" y="266.2">periférico SMK</text>
<text x="304.6" y="271.6">SLVSMC_BACKPANEL</text>
</g>
<g font-size="4.2">
<text x="34" y="9.6">6</text>
<text x="104" y="9.6">5</text>
<text x="174" y="9.6">4</text>
<text x="244" y="9.6">3</text>
<text x="314" y="9.6">2</text>
<text x="384" y="9.6">1</text>
<text x="6.8" y="38.7">D</text>
<text x="410.6" y="38.7">D</text>
<text x="7" y="112.9">C</text>
<text x="410.8" y="112.9">C</text>
<text x="7" y="187.1">B</text>
<text x="410.8" y="187.1">B</text>
<text x="7" y="261.4">A</text>
<text x="410.8" y="261.4">A</text>
<text x="34" y="290.4">6</text>
<text x="104" y="290.4">5</text>
<text x="174" y="290.4">4</text>
<text x="244" y="290.4">3</text>
<text x="314" y="290.4">2</text>
<text x="384" y="290.4">1</text>
</g>
<g font-size="3.9">
<text x="190.6" y="23.1">7</text>
<text x="220.3" y="106.3">4</text>
<text x="210.9" y="111.3">1</text>
<text x="102.7" y="122.5">8</text>
<text x="133.5" y="126.4">3</text>
<text x="212.5" y="133.4">5</text>
<text x="203.9" y="140.1">2</text>
<text x="219.1" y="147.3">ITEM</text>
<text x="229.3" y="147.4">QTY</text>
<text x="246.9" y="147.3">PART NUMBER</text>
<text x="331" y="147.4">DESCRIPTION</text>
<text x="222.2" y="152.6">1</text>
<text x="231.6" y="152.6">4</text>
<text x="237.6" y="152.7">DIN 125 - A 4,3</text>
<text x="282" y="152.7">Washer</text>
<text x="222.2" y="157.9">2</text>
<text x="231.6" y="157.9">8</text>
<text x="237.6" y="157.9">DIN 125 - A 6,4</text>
<text x="282" y="158">Washer</text>
<text x="160.2" y="165.5">2</text>
<text x="222.2" y="163.2">3</text>
<text x="231.6" y="163.2">4</text>
<text x="237.6" y="163.2">DIN 7991 - M4 x 20</text>
<text x="282" y="163.3">Countersunk Screw</text>
<text x="152.4" y="170.7">6</text>
<text x="222.2" y="168.6">4</text>
<text x="222.2" y="173.9">5</text>
<text x="231.6" y="168.6">4</text>
<text x="231.6" y="173.9">4</text>
<text x="237.6" y="168.6">DIN 985 - M4</text>
<text x="237.6" y="173.9">DIN 985 - M6</text>
<text x="282" y="168.6">Hex Nut</text>
<text x="282" y="173.9">Hex Nut</text>
<text x="222.2" y="179.2">6</text>
<text x="231.6" y="179.2">4</text>
<text x="237.6" y="179.2">ISO 7380 - M6 x 30</text>
<text x="282" y="179.3">Hexagon Socket Button Head Screw - Product grade A</text>
<text x="222.2" y="184.5">7</text>
<text x="231.6" y="184.5">1</text>
<text x="237.6" y="184.5">SIL-026-STRA-04</text>
<text x="282" y="184.6">Conjunto soldado soporte fibra y cinturón</text>
<text x="222.2" y="189.8">8</text>
<text x="231.6" y="189.8">1</text>
<text x="237.6" y="189.9">altavoz generico simescar</text>
<text x="282" y="190">ID Ref: 702 . Subwoofer WF-X081 8&quot; / ID Ref: 703 . Rejilla para WF-X081 8&quot;</text>
</g>
<text font-size="3.1" x="352.4" y="275">SMK_SLVSMC_BACKPANEL-ENS01</text>
<g font-size="2.4">
<text x="271.2" y="259.7">SCALE:</text>
<text x="350.6" y="260.8">DRAWN: Carlos Ruiz Madrigal</text>
<text x="391.2" y="260.6">28/05/2015</text>
<text x="350.6" y="267">CHECKED: Antonio Garcia</text>
<text x="391.2" y="266.7">29/05/2015</text>
<text x="350.6" y="271.4">DWG NO:</text>
<text x="351.6" y="279.3">REV</text>
<text x="372" y="279.4">SIZE</text>
<text x="391" y="279.6">SHEET</text>
<text x="377.9" y="283.8">A3</text>
<text x="398.3" y="283.8">2 /5</text>
</g>
</svg>
